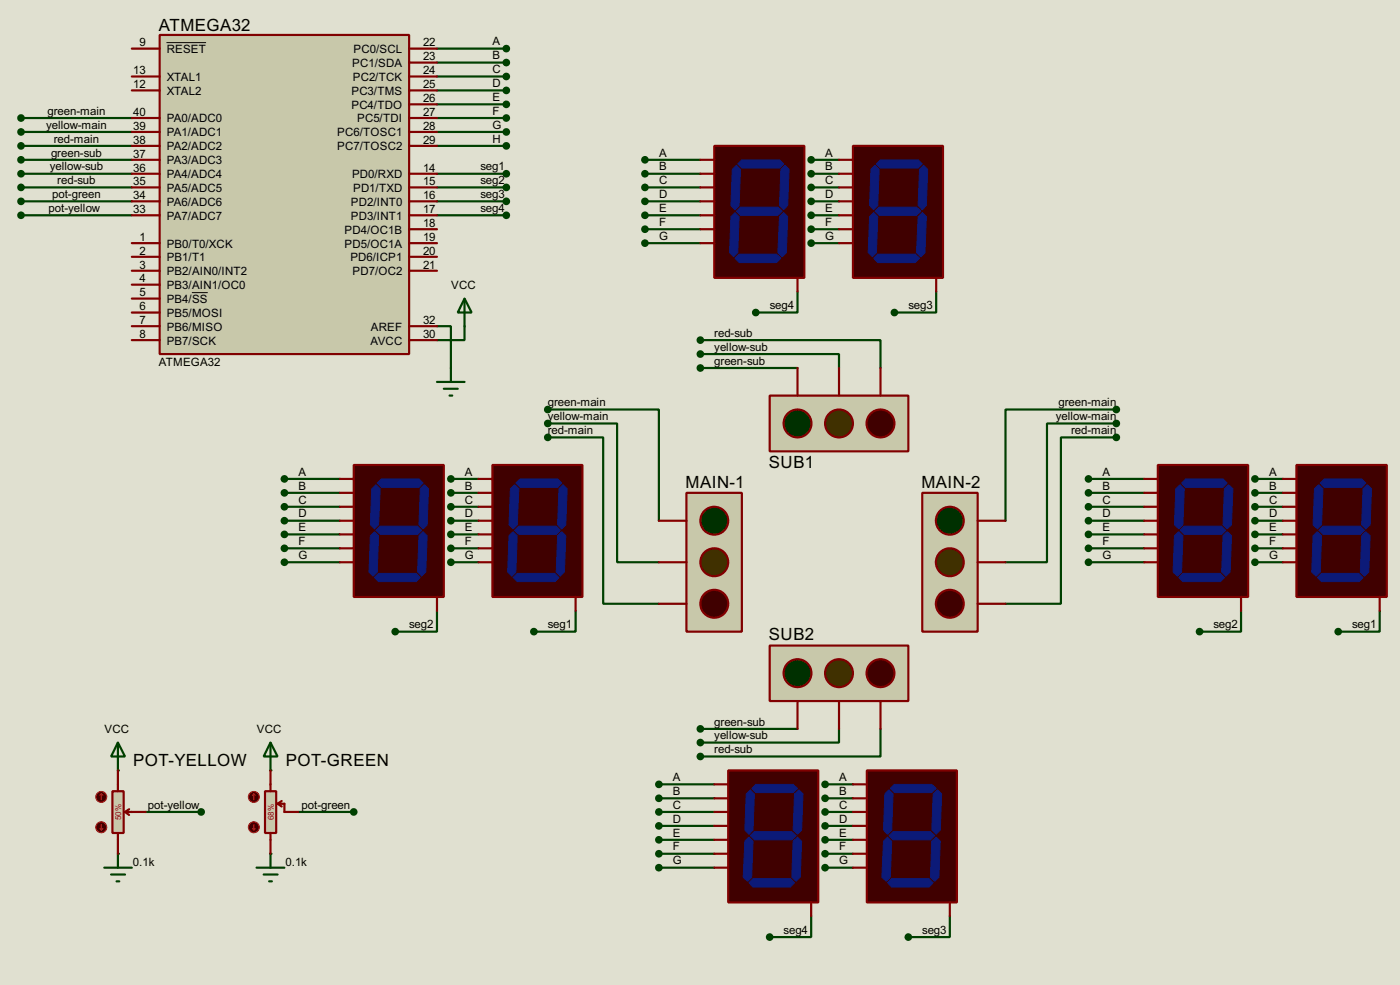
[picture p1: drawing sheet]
<svg xmlns="http://www.w3.org/2000/svg" width="256mm" height="180mm" viewBox="0 0 256 180" stroke-linecap="round" stroke-linejoin="round" font-family="sans-serif">
<path d="M0 0h256.5v180.3h-256.5z" fill="#e0e0d0"/>
<g fill="none" stroke="#004000" stroke-width=".4">
<path d="M80.1 19.1h12.7M80.1 16.6h12.7M80.1 14h12.7M80.1 11.5h12.7M80.1 8.9h12.7M3.9 26.7h20.3M3.9 24.2h20.3M3.9 21.6h20.3M3.9 29.3h20.3M3.9 31.8h20.3M3.9 34.3h20.3M80.1 26.7h12.7"/>
<path d="M80.1 24.2h12.7M80.1 21.6h12.7M80.1 36.9h12.7M80.1 39.4h12.7M118.2 29.3h10.1M118.2 31.8h10.1M118.2 34.3h10.1M118.2 36.9h10.1M118.2 39.4h10.1M148.6 29.3h5.1M148.6 31.8h5.1M148.6 34.3h5.1"/>
<path d="M148.6 36.9h5.1M148.6 39.4h5.1M85.1 59.7v2.6h-5M118.2 42h10.1M118.2 44.5h10.1M146.1 53.4v3.8h-7.6M148.6 42h5.1M148.6 44.5h5.1M171.5 53.4v3.8h-7.6M128.3 62.3h33v5.1M128.3 64.8h25.4v2.6M128.3 67.4h17.8"/>
<path d="M204.5 75h-20.3v20.3M52.1 87.7h10.2M52.1 90.2h10.2M52.1 92.8h10.2M52.1 95.3h10.2M52.1 97.8h10.2M82.6 87.7h5.1M82.6 90.2h5.1M82.6 92.8h5.1M82.6 95.3h5.1M82.6 97.8h5.1M199.4 87.7h10.2"/>
<path d="M199.4 90.2h10.2M199.4 92.8h10.2M199.4 95.3h10.2M199.4 97.8h10.2M229.9 87.7h5.1M229.9 90.2h5.1M229.9 92.8h5.1M229.9 95.3h5.1M229.9 97.8h5.1M52.1 100.4h10.2M52.1 102.9h10.2M80.1 111.8v3.8h-7.7"/>
<path d="M82.6 100.4h5.1M82.6 102.9h5.1M105.5 111.8v3.8h-7.7M199.4 100.4h10.2M199.4 102.9h10.2M227.4 111.8v3.8h-7.6M229.9 100.4h5.1M229.9 102.9h5.1M252.8 111.8v3.8h-7.6M128.3 133.4h17.8M153.7 133.4v2.5h-25.4M161.3 133.4v5.1h-33"/>
<path d="M120.7 143.6h10.2M120.7 146.1h10.2M120.7 148.6h10.2M120.7 151.2h10.2M120.7 153.7h10.2M120.7 156.3h10.2M120.7 158.8h10.2M151.2 143.6h5.1M151.2 146.1h5.1M151.2 148.6h5.1M151.2 151.2h5.1M151.2 153.7h5.1"/>
<path d="M151.2 156.3h5.1M151.2 158.8h5.1M148.6 167.7v3.8h-7.6M174 167.7v3.8h-7.6"/>
</g>
<g fill="#004000">
<circle cx="21.6" cy="156.3" r=".2"/>
<circle cx="21.6" cy="141" r=".2"/>
<circle cx="49.6" cy="156.3" r=".2"/>
<circle cx="49.6" cy="141" r=".2"/>
</g>
<path d="M3.9 36.9h20.3M3.9 39.4h20.3M80.1 31.8h12.7M80.1 34.3h12.7M80.1 59.7h2.5v7.7M100.4 75h20.3v20.3M100.4 77.5h12.7v25.4h7.6M204.5 77.5h-12.7v25.4h-7.6M100.4 80.1h10.1v30.4h10.2M204.5 80.1h-10.1v30.4h-10.2M26.7 148.6h10.2M54.7 148.6h10.1" fill="none" stroke="#004000" stroke-width=".4"/>
<path d="M29.3 6.4h45.7v58.4h-45.7z" fill="#c8c8aa" stroke="#800000" stroke-width=".4"/>
<g fill="none" stroke="#800000" stroke-width=".4">
<path d="M24.2 8.9h5.1M24.2 16.6h5.1M24.2 14h5.1M75 8.9h5.1M75 16.6h5.1M75 14h5.1M75 11.5h5.1M75 19.1h5.1M24.2 31.8h5.1M24.2 34.3h5.1M24.2 36.9h5.1M24.2 39.4h5.1"/>
<path d="M24.2 21.6h5.1M24.2 24.2h5.1M24.2 26.7h5.1M24.2 29.3h5.1M75 31.8h5.1M75 34.3h5.1M75 36.9h5.1M75 39.4h5.1M75 21.6h5.1M75 24.2h5.1M75 26.7h5.1M24.2 44.5h5.1"/>
<path d="M24.2 47h5.1M24.2 49.6h5.1M24.2 52.1h5.1M24.2 54.7h5.1M24.2 57.2h5.1M24.2 59.7h5.1M75 44.5h5.1M75 47h5.1M75 49.6h5.1M75 59.7h5.1M75 42h5.1M24.2 62.3h5.1"/>
<path d="M75 62.3h5.1"/>
</g>
<path d="M30.5 7.8h7.3M35.2 53.6h2.9" fill="none" stroke="#000" stroke-width=".18"/>
<path d="M169 90.2h10.1v25.4h-10.1z" fill="#c8c8aa" stroke="#800000" stroke-width=".4"/>
<circle cx="174" cy="110.5" r="2.55" fill="#400000" stroke="#800000" stroke-width=".4"/>
<circle cx="174" cy="95.3" r="2.55" fill="#003000" stroke="#800000" stroke-width=".4"/>
<circle cx="174" cy="102.9" r="2.55" fill="#403000" stroke="#800000" stroke-width=".4"/>
<path d="M179.1 95.3h5.1M179.1 110.5h5.1M179.1 102.9h5.1" fill="none" stroke="#800000" stroke-width=".4"/>
<path d="M141 72.4h25.4v10.2h-25.4z" fill="#c8c8aa" stroke="#800000" stroke-width=".4"/>
<circle cx="161.3" cy="77.5" r="2.55" fill="#400000" stroke="#800000" stroke-width=".4"/>
<circle cx="146.1" cy="77.5" r="2.55" fill="#003000" stroke="#800000" stroke-width=".4"/>
<circle cx="153.7" cy="77.5" r="2.55" fill="#403000" stroke="#800000" stroke-width=".4"/>
<path d="M146.1 67.4v5M153.7 67.4v5M161.3 67.4v5" fill="none" stroke="#800000" stroke-width=".4"/>
<path d="M141 118.2h25.4v10.1h-25.4z" fill="#c8c8aa" stroke="#800000" stroke-width=".4"/>
<circle cx="161.3" cy="123.2" r="2.55" fill="#400000" stroke="#800000" stroke-width=".4"/>
<circle cx="146.1" cy="123.2" r="2.55" fill="#003000" stroke="#800000" stroke-width=".4"/>
<circle cx="153.7" cy="123.2" r="2.55" fill="#403000" stroke="#800000" stroke-width=".4"/>
<path d="M146.1 128.3v5.1M153.7 128.3v5.1M161.3 128.3v5.1" fill="none" stroke="#800000" stroke-width=".4"/>
<path d="M125.8 90.2h10.1v25.4h-10.1z" fill="#c8c8aa" stroke="#800000" stroke-width=".4"/>
<circle cx="130.8" cy="110.5" r="2.55" fill="#400000" stroke="#800000" stroke-width=".4"/>
<circle cx="130.8" cy="95.3" r="2.55" fill="#003000" stroke="#800000" stroke-width=".4"/>
<circle cx="130.8" cy="102.9" r="2.55" fill="#403000" stroke="#800000" stroke-width=".4"/>
<path d="M120.7 95.3h5.1M120.7 110.5h5.1M120.7 102.9h5.1" fill="none" stroke="#800000" stroke-width=".4"/>
<g fill="#004000" stroke="#004000" stroke-width=".4">
<circle cx="128.3" cy="62.3" r=".5"/>
<circle cx="128.3" cy="64.8" r=".5"/>
<circle cx="128.3" cy="67.4" r=".5"/>
<circle cx="204.5" cy="75" r=".5"/>
<circle cx="128.3" cy="133.4" r=".5"/>
<circle cx="128.3" cy="138.5" r=".5"/>
<circle cx="128.3" cy="135.9" r=".5"/>
<circle cx="92.7" cy="26.7" r=".5"/>
<circle cx="92.7" cy="24.2" r=".5"/>
<circle cx="92.7" cy="21.6" r=".5"/>
<circle cx="92.7" cy="19.1" r=".5"/>
<circle cx="92.7" cy="16.6" r=".5"/>
<circle cx="92.7" cy="14" r=".5"/>
<circle cx="92.7" cy="11.5" r=".5"/>
<circle cx="92.7" cy="8.9" r=".5"/>
</g>
<path d="M85.1 54.7l1.3 2.5h-2.5zM85.1 54.7v5" fill="none" stroke="#004000" stroke-width=".4"/>
<path d="M64.8 85.1h16.5v24.2h-16.5z" fill="#400000" stroke="#800000" stroke-width=".4"/>
<g fill="#0c1a78" stroke="#0c1a78" stroke-width=".18">
<path d="M69.1 88.4l.8-.7h6.9l.7 .7-.7 .8h-6.9z" fill-rule="evenodd"/>
<path d="M77.8 88.7l.7 .8-.2 6.6-.8 .7-.7-.7 .2-6.6z" fill-rule="evenodd"/>
<path d="M68.9 97.1l.8-.8h6.8l.8 .8-.8 .7h-6.8z" fill-rule="evenodd"/>
<path d="M68.1 89.5l.8-.8 .8 .8-.3 6.6-.8 .7-.7-.7z" fill-rule="evenodd"/>
<path d="M76.8 98.1l.7-.8 .8 .8-.3 6.6-.7 .8-.8-.8z" fill-rule="evenodd"/>
<path d="M68.6 105.7l.8-.7h6.9l.7 .7-.7 .8h-6.9z" fill-rule="evenodd"/>
<path d="M67.9 98.1l.7-.8 .8 .8-.3 6.6-.7 .8-.8-.8z" fill-rule="evenodd"/>
</g>
<path d="M62.3 87.7h2.5M62.3 90.2h2.5M62.3 92.8h2.5M62.3 95.3h2.5M62.3 97.8h2.5M62.3 100.4h2.5M62.3 102.9h2.5M80.1 109.3v2.5" fill="none" stroke="#800000" stroke-width=".4"/>
<g fill="#004000" stroke="#004000" stroke-width=".4">
<circle cx="52.1" cy="87.7" r=".5"/>
<circle cx="52.1" cy="90.2" r=".5"/>
<circle cx="52.1" cy="92.8" r=".5"/>
<circle cx="52.1" cy="95.3" r=".5"/>
<circle cx="52.1" cy="97.8" r=".5"/>
<circle cx="52.1" cy="100.4" r=".5"/>
<circle cx="52.1" cy="102.9" r=".5"/>
<circle cx="72.4" cy="115.6" r=".5"/>
</g>
<path d="M90.2 85.1h16.5v24.2h-16.5z" fill="#400000" stroke="#800000" stroke-width=".4"/>
<g fill="#0c1a78" stroke="#0c1a78" stroke-width=".18">
<path d="M94.5 88.4l.8-.7h6.9l.7 .7-.7 .8h-6.9z" fill-rule="evenodd"/>
<path d="M102.4 89.5l.8-.8 .7 .8-.2 6.6-.8 .7-.7-.7z" fill-rule="evenodd"/>
<path d="M94.3 97.1l.8-.8h6.8l.8 .8-.8 .7h-6.8z" fill-rule="evenodd"/>
<path d="M93.5 89.5l.8-.8 .8 .8-.3 6.6-.8 .7-.7-.7z" fill-rule="evenodd"/>
<path d="M102.2 98.1l.7-.8 .8 .8-.3 6.6-.7 .8-.8-.8z" fill-rule="evenodd"/>
<path d="M94 105.7l.8-.7h6.9l.7 .7-.7 .8h-6.9z" fill-rule="evenodd"/>
<path d="M93.3 98.1l.7-.8 .8 .8-.3 6.6-.7 .8-.8-.8z" fill-rule="evenodd"/>
</g>
<path d="M87.7 87.7h2.5M87.7 90.2h2.5M87.7 92.8h2.5M87.7 95.3h2.5M87.7 97.8h2.5M87.7 100.4h2.5M87.7 102.9h2.5M105.5 109.3v2.5" fill="none" stroke="#800000" stroke-width=".4"/>
<g fill="#004000" stroke="#004000" stroke-width=".4">
<circle cx="82.6" cy="87.7" r=".5"/>
<circle cx="82.6" cy="90.2" r=".5"/>
<circle cx="82.6" cy="92.8" r=".5"/>
<circle cx="82.6" cy="95.3" r=".5"/>
<circle cx="82.6" cy="97.8" r=".5"/>
<circle cx="82.6" cy="100.4" r=".5"/>
<circle cx="82.6" cy="102.9" r=".5"/>
<circle cx="97.8" cy="115.6" r=".5"/>
</g>
<path d="M212.1 85.1h16.6v24.2h-16.6z" fill="#400000" stroke="#800000" stroke-width=".4"/>
<g fill="#0c1a78" stroke="#0c1a78" stroke-width=".18">
<path d="M216.5 88.4l.7-.7h6.9l.7 .7-.7 .8h-6.9z" fill-rule="evenodd"/>
<path d="M224.3 89.5l.8-.8 .8 .8-.3 6.6-.8 .7-.7-.7z" fill-rule="evenodd"/>
<path d="M216.2 97.1l.8-.8h6.8l.8 .8-.8 .7h-6.8z" fill-rule="evenodd"/>
<path d="M215.4 89.5l.8-.8 .8 .8-.3 6.6-.7 .7-.8-.7z" fill-rule="evenodd"/>
<path d="M224.1 98.1l.7-.8 .8 .8-.2 6.6-.8 .8-.8-.8z" fill-rule="evenodd"/>
<path d="M216 105.7l.7-.7h6.9l.7 .7-.7 .8h-6.9z" fill-rule="evenodd"/>
<path d="M215.2 98.1l.8-.8 .7 .8-.2 6.6-.8 .8-.8-.8z" fill-rule="evenodd"/>
</g>
<path d="M209.6 87.7h2.5M209.6 90.2h2.5M209.6 92.8h2.5M209.6 95.3h2.5M209.6 97.8h2.5M209.6 100.4h2.5M209.6 102.9h2.5M227.4 109.3v2.5" fill="none" stroke="#800000" stroke-width=".4"/>
<g fill="#004000" stroke="#004000" stroke-width=".4">
<circle cx="199.4" cy="87.7" r=".5"/>
<circle cx="199.4" cy="90.2" r=".5"/>
<circle cx="199.4" cy="92.8" r=".5"/>
<circle cx="199.4" cy="95.3" r=".5"/>
<circle cx="199.4" cy="97.8" r=".5"/>
<circle cx="199.4" cy="100.4" r=".5"/>
<circle cx="199.4" cy="102.9" r=".5"/>
<circle cx="219.7" cy="115.6" r=".5"/>
</g>
<path d="M237.5 85.1h16.6v24.2h-16.6z" fill="#400000" stroke="#800000" stroke-width=".4"/>
<g fill="#0c1a78" stroke="#0c1a78" stroke-width=".18">
<path d="M241.9 88.4l.7-.7h6.9l.7 .7-.7 .8h-6.9z" fill-rule="evenodd"/>
<path d="M249.7 89.5l.8-.8 .8 .8-.3 6.6-.8 .7-.7-.7z" fill-rule="evenodd"/>
<path d="M241.6 97.1l.8-.8h6.8l.8 .8-.8 .7h-6.8z" fill-rule="evenodd"/>
<path d="M240.8 89.5l.8-.8 .8 .8-.3 6.6-.7 .7-.8-.7z" fill-rule="evenodd"/>
<path d="M249.5 98.1l.7-.8 .8 .8-.2 6.6-.8 .8-.8-.8z" fill-rule="evenodd"/>
<path d="M241.4 105.7l.7-.7h6.9l.7 .7-.7 .8h-6.9z" fill-rule="evenodd"/>
<path d="M240.6 98.1l.8-.8 .7 .8-.2 6.6-.8 .8-.8-.8z" fill-rule="evenodd"/>
</g>
<path d="M235 87.7h2.5M235 90.2h2.5M235 92.8h2.5M235 95.3h2.5M235 97.8h2.5M235 100.4h2.5M235 102.9h2.5M252.8 109.3v2.5" fill="none" stroke="#800000" stroke-width=".4"/>
<g fill="#004000" stroke="#004000" stroke-width=".4">
<circle cx="229.9" cy="87.7" r=".5"/>
<circle cx="229.9" cy="90.2" r=".5"/>
<circle cx="229.9" cy="92.8" r=".5"/>
<circle cx="229.9" cy="95.3" r=".5"/>
<circle cx="229.9" cy="97.8" r=".5"/>
<circle cx="229.9" cy="100.4" r=".5"/>
<circle cx="229.9" cy="102.9" r=".5"/>
<circle cx="245.1" cy="115.6" r=".5"/>
</g>
<path d="M130.9 26.7h16.5v24.2h-16.5z" fill="#400000" stroke="#800000" stroke-width=".4"/>
<g fill="#0c1a78" stroke="#0c1a78" stroke-width=".18">
<path d="M135.2 30l.7-.7h6.9l.8 .7-.8 .8h-6.9z" fill-rule="evenodd"/>
<path d="M143.8 30.3l.8 .7-.3 6.6-.7 .8-.8-.8 .3-6.6z" fill-rule="evenodd"/>
<path d="M134.9 38.7l.8-.8h6.8l.8 .8-.8 .7h-6.8z" fill-rule="evenodd"/>
<path d="M134.2 31l.7-.7 .8 .7-.3 6.6-.7 .8-.8-.8z" fill-rule="evenodd"/>
<path d="M142.8 39.7l.8-.8 .7 .8-.2 6.6-.8 .7-.8-.7z" fill-rule="evenodd"/>
<path d="M135.4 46.5h6.9l.8 .8-.8 .8h-6.9l-.7-.8z" fill-rule="evenodd"/>
<path d="M133.9 39.7l.8-.8 .7 .8-.2 6.6-.8 .7-.7-.7z" fill-rule="evenodd"/>
</g>
<path d="M128.3 29.3h2.6M128.3 31.8h2.6M128.3 34.3h2.6M128.3 36.9h2.6M128.3 39.4h2.6M128.3 42h2.6M128.3 44.5h2.6M146.1 50.9v2.5" fill="none" stroke="#800000" stroke-width=".4"/>
<g fill="#004000" stroke="#004000" stroke-width=".4">
<circle cx="118.1" cy="29.3" r=".5"/>
<circle cx="118.1" cy="31.8" r=".5"/>
<circle cx="118.1" cy="34.3" r=".5"/>
<circle cx="118.1" cy="36.9" r=".5"/>
<circle cx="118.1" cy="39.4" r=".5"/>
<circle cx="118.1" cy="42" r=".5"/>
<circle cx="118.1" cy="44.5" r=".5"/>
<circle cx="138.4" cy="57.2" r=".5"/>
</g>
<path d="M156.3 26.7h16.5v24.2h-16.5z" fill="#400000" stroke="#800000" stroke-width=".4"/>
<g fill="#0c1a78" stroke="#0c1a78" stroke-width=".18">
<path d="M161.3 29.3h6.9l.8 .7-.8 .8h-6.9l-.7-.8z" fill-rule="evenodd"/>
<path d="M168.5 31l.7-.7 .8 .7-.3 6.6-.7 .8-.8-.8z" fill-rule="evenodd"/>
<path d="M160.3 38.7l.8-.8h6.8l.8 .8-.8 .7h-6.8z" fill-rule="evenodd"/>
<path d="M159.6 31l.7-.7 .8 .7-.3 6.6-.7 .8-.8-.8z" fill-rule="evenodd"/>
<path d="M168.2 39.7l.8-.8 .7 .8-.2 6.6-.8 .7-.8-.7z" fill-rule="evenodd"/>
<path d="M160.1 47.3l.7-.8h6.9l.8 .8-.8 .8h-6.9z" fill-rule="evenodd"/>
<path d="M159.3 39.7l.8-.8 .7 .8-.2 6.6-.8 .7-.7-.7z" fill-rule="evenodd"/>
</g>
<path d="M153.7 29.3h2.6M153.7 31.8h2.6M153.7 34.3h2.6M153.7 36.9h2.6M153.7 39.4h2.6M153.7 42h2.6M153.7 44.5h2.6M171.5 50.9v2.5" fill="none" stroke="#800000" stroke-width=".4"/>
<g fill="#004000" stroke="#004000" stroke-width=".4">
<circle cx="148.6" cy="29.3" r=".5"/>
<circle cx="148.6" cy="31.8" r=".5"/>
<circle cx="148.6" cy="34.3" r=".5"/>
<circle cx="148.6" cy="36.9" r=".5"/>
<circle cx="148.6" cy="39.4" r=".5"/>
<circle cx="148.6" cy="42" r=".5"/>
<circle cx="148.6" cy="44.5" r=".5"/>
<circle cx="163.8" cy="57.2" r=".5"/>
</g>
<path d="M133.4 141h16.5v24.2h-16.5z" fill="#400000" stroke="#800000" stroke-width=".4"/>
<g fill="#0c1a78" stroke="#0c1a78" stroke-width=".18">
<path d="M138.5 143.6h6.8l.8 .7-.8 .8h-6.8l-.8-.8z" fill-rule="evenodd"/>
<path d="M145.6 145.3l.8-.7 .7 .7-.2 6.6-.8 .8-.8-.8z" fill-rule="evenodd"/>
<path d="M137.5 153l.7-.8h6.9l.8 .8-.8 .7h-6.9z" fill-rule="evenodd"/>
<path d="M136.7 145.3l.8-.7 .7 .7-.2 6.6-.8 .8-.7-.8z" fill-rule="evenodd"/>
<path d="M145.3 154l.8-.8 .8 .8-.3 6.6-.7 .7-.8-.7z" fill-rule="evenodd"/>
<path d="M137.2 161.6l.8-.8h6.8l.8 .8-.8 .8h-6.8z" fill-rule="evenodd"/>
<path d="M136.5 154l.7-.8 .8 .8-.3 6.6-.7 .7-.8-.7z" fill-rule="evenodd"/>
</g>
<path d="M130.9 143.6h2.5M130.9 146.1h2.5M130.9 148.6h2.5M130.9 151.2h2.5M130.9 153.7h2.5M130.9 156.3h2.5M130.9 158.8h2.5M148.6 165.2v2.5" fill="none" stroke="#800000" stroke-width=".4"/>
<g fill="#004000" stroke="#004000" stroke-width=".4">
<circle cx="120.7" cy="143.6" r=".5"/>
<circle cx="120.7" cy="146.1" r=".5"/>
<circle cx="120.7" cy="148.6" r=".5"/>
<circle cx="120.7" cy="151.2" r=".5"/>
<circle cx="120.7" cy="153.7" r=".5"/>
<circle cx="120.7" cy="156.3" r=".5"/>
<circle cx="120.7" cy="158.8" r=".5"/>
<circle cx="141" cy="171.5" r=".5"/>
</g>
<path d="M158.8 141h16.5v24.2h-16.5z" fill="#400000" stroke="#800000" stroke-width=".4"/>
<g fill="#0c1a78" stroke="#0c1a78" stroke-width=".18">
<path d="M163.1 144.3l.8-.7h6.8l.8 .7-.8 .8h-6.8z" fill-rule="evenodd"/>
<path d="M171 145.3l.8-.7 .7 .7-.2 6.6-.8 .8-.8-.8z" fill-rule="evenodd"/>
<path d="M162.9 153l.7-.8h6.9l.8 .8-.8 .7h-6.9z" fill-rule="evenodd"/>
<path d="M162.1 145.3l.8-.7 .7 .7-.2 6.6-.8 .8-.7-.8z" fill-rule="evenodd"/>
<path d="M170.7 154l.8-.8 .8 .8-.3 6.6-.7 .7-.8-.7z" fill-rule="evenodd"/>
<path d="M162.6 161.6l.8-.8h6.8l.8 .8-.8 .8h-6.8z" fill-rule="evenodd"/>
<path d="M161.9 154l.7-.8 .8 .8-.3 6.6-.7 .7-.8-.7z" fill-rule="evenodd"/>
</g>
<path d="M156.3 143.6h2.5M156.3 146.1h2.5M156.3 148.6h2.5M156.3 151.2h2.5M156.3 153.7h2.5M156.3 156.3h2.5M156.3 158.8h2.5M174 165.2v2.5" fill="none" stroke="#800000" stroke-width=".4"/>
<g fill="#004000" stroke="#004000" stroke-width=".4">
<circle cx="151.1" cy="143.6" r=".5"/>
<circle cx="151.1" cy="146.1" r=".5"/>
<circle cx="151.1" cy="148.6" r=".5"/>
<circle cx="151.1" cy="151.2" r=".5"/>
<circle cx="151.1" cy="153.7" r=".5"/>
<circle cx="151.1" cy="156.3" r=".5"/>
<circle cx="151.1" cy="158.8" r=".5"/>
<circle cx="166.4" cy="171.5" r=".5"/>
<circle cx="92.7" cy="36.9" r=".5"/>
<circle cx="92.7" cy="39.4" r=".5"/>
<circle cx="3.8" cy="21.6" r=".5"/>
<circle cx="3.8" cy="24.2" r=".5"/>
<circle cx="3.8" cy="26.7" r=".5"/>
<circle cx="3.8" cy="29.3" r=".5"/>
<circle cx="3.8" cy="31.8" r=".5"/>
<circle cx="3.8" cy="34.3" r=".5"/>
</g>
<path d="M21.6 135.9l1.3 2.6h-2.5zM21.6 135.9v5.1M49.6 135.9l1.3 2.6h-2.6zM49.6 135.9v5.1M19.1 158.8h5.1M21.6 156.3v2.5M47 158.8h5.1M49.6 156.3v2.5M20.4 160.1h2.5M21.4 161.3h.5M48.3 160.1h2.6M49.3 161.3h.5" fill="none" stroke="#004000" stroke-width=".4"/>
<path d="M20.6 144.8h2.1v7.7h-2.1z" fill="#c8c8aa" stroke="#800000" stroke-width=".4"/>
<path d="M21.6 141v3.8M21.6 152.5v3.8M22.9 148.6l.8 .6M22.9 148.6h3.8M23.7 148.1l-.8 .5" fill="none" stroke="#800000" stroke-width=".4"/>
<circle cx="18.5" cy="145.9" r="1" fill="#400000" stroke="#f00" stroke-width=".2"/>
<path d="M18.6 145.3l-.3 .3M18.6 145.3l.3 .3M18.6 145.3v1.1" fill="none" stroke="#f00" stroke-width=".2"/>
<circle cx="18.5" cy="151.4" r="1" fill="#400000" stroke="#f00" stroke-width=".2"/>
<path d="M18.3 151.7l.3 .2M18.6 150.9v1M18.9 151.7l-.3 .2" fill="none" stroke="#f00" stroke-width=".2"/>
<path d="M48.6 144.8h2v7.7h-2z" fill="#c8c8aa" stroke="#800000" stroke-width=".4"/>
<path d="M49.6 141v3.8M49.6 152.5v3.8M50.9 147.1l.7 .5M50.9 147.1h1.2v1.5h2.6M51.6 146.6l-.7 .5" fill="none" stroke="#800000" stroke-width=".4"/>
<circle cx="46.5" cy="145.9" r="1" fill="#400000" stroke="#f00" stroke-width=".2"/>
<path d="M46.5 145.3l-.2 .3M46.5 145.3l.3 .3M46.5 145.3v1.1" fill="none" stroke="#f00" stroke-width=".2"/>
<circle cx="46.5" cy="151.4" r="1" fill="#400000" stroke="#f00" stroke-width=".2"/>
<path d="M46.3 151.7l.2 .2M46.5 150.9v1M46.8 151.7l-.3 .2" fill="none" stroke="#f00" stroke-width=".2"/>
<g fill="#004000" stroke="#004000" stroke-width=".4">
<circle cx="92.7" cy="31.8" r=".5"/>
<circle cx="92.7" cy="34.3" r=".5"/>
<circle cx="3.8" cy="36.9" r=".5"/>
<circle cx="3.8" cy="39.4" r=".5"/>
<circle cx="204.5" cy="77.5" r=".5"/>
<circle cx="204.5" cy="80.1" r=".5"/>
<circle cx="100.3" cy="75" r=".5"/>
<circle cx="100.3" cy="77.5" r=".5"/>
<circle cx="100.3" cy="80.1" r=".5"/>
<circle cx="36.8" cy="148.6" r=".5"/>
<circle cx="64.8" cy="148.6" r=".5"/>
</g>
<path d="M80.1 69.9h5M81.3 71.2h2.6M82.4 72.4h.5M82.6 67.4v2.5" fill="none" stroke="#004000" stroke-width=".4"/>
<g font-size="3.5">
<text x="29.1" y="5.6">ATMEGA32</text>
<text x="125.6" y="89.4">MAIN-1</text>
<text x="140.9" y="85.7">SUB1</text>
<text x="168.8" y="89.4">MAIN-2</text>
<text x="140.9" y="117.1">SUB2</text>
<text x="24.4" y="140.2">POT-YELLOW</text>
<text x="52.4" y="140.2">POT-GREEN</text>
</g>
<g font-size="2.4">
<text x="25.6" y="8.5">9</text>
<text x="30.5" y="9.7">RESET</text>
<text x="64.8" y="9.7">PC0/SCL</text>
<text x="77.5" y="8.5">22</text>
<text x="77.5" y="11.1">23</text>
<text x="90.2" y="10.9">B</text>
<text x="90.2" y="8.3">A</text>
<text x="24.4" y="16.2">12</text>
<text x="24.4" y="13.6">13</text>
<text x="30.5" y="17.3">XTAL2</text>
<text x="30.5" y="14.8">XTAL1</text>
<text x="64.4" y="17.3">PC3/TMS</text>
<text x="64.5" y="12.3">PC1/SDA</text>
<text x="64.6" y="14.8">PC2/TCK</text>
<text x="77.5" y="13.6">24</text>
<text x="77.5" y="16.2">25</text>
<text x="90.2" y="15.9">D</text>
<text x="90.2" y="13.4">C</text>
<text x="8.5" y="23.6">yellow-main</text>
<text x="8.7" y="21">green-main</text>
<text x="24.4" y="23.8">39</text>
<text x="24.4" y="21.2">40</text>
<text x="30.5" y="22.4">PA0/ADC0</text>
<text x="64.4" y="19.9">PC4/TDO</text>
<text x="65.4" y="22.4">PC5/TDI</text>
<text x="77.5" y="18.7">26</text>
<text x="77.5" y="21.2">27</text>
<text x="77.5" y="23.8">28</text>
<text x="90.2" y="23.6">G</text>
<text x="90.2" y="21">F</text>
<text x="90.2" y="18.5">E</text>
<text x="9.4" y="28.6">green-sub</text>
<text x="9.9" y="26.1">red-main</text>
<text x="24.4" y="28.9">37</text>
<text x="24.4" y="26.3">38</text>
<text x="30.5" y="27.5">PA2/ADC2</text>
<text x="30.5" y="25">PA1/ADC1</text>
<text x="61.8" y="25">PC6/TOSC1</text>
<text x="61.8" y="27.5">PC7/TOSC2</text>
<text x="77.5" y="26.3">29</text>
<text x="90.2" y="26.1">H</text>
<text x="120.7" y="28.6">A</text>
<text x="151.2" y="28.6">A</text>
<text x="9.1" y="31.2">yellow-sub</text>
<text x="10.5" y="33.7">red-sub</text>
<text x="24.4" y="33.9">35</text>
<text x="24.4" y="31.4">36</text>
<text x="30.5" y="35.1">PA5/ADC5</text>
<text x="30.5" y="32.6">PA4/ADC4</text>
<text x="30.5" y="30">PA3/ADC3</text>
<text x="64.5" y="32.6">PD0/RXD</text>
<text x="64.7" y="35.1">PD1/TXD</text>
<text x="77.5" y="31.4">14</text>
<text x="77.5" y="33.9">15</text>
<text x="88" y="31.2">seg1</text>
<text x="88" y="33.7">seg2</text>
<text x="120.7" y="31.2">B</text>
<text x="120.7" y="33.7">C</text>
<text x="151.2" y="31.2">B</text>
<text x="151.2" y="33.7">C</text>
<text x="8.9" y="38.8">pot-yellow</text>
<text x="9.6" y="36.3">pot-green</text>
<text x="24.4" y="39">33</text>
<text x="24.4" y="36.5">34</text>
<text x="30.5" y="40.2">PA7/ADC7</text>
<text x="30.5" y="37.7">PA6/ADC6</text>
<text x="64.3" y="37.7">PD2/INT0</text>
<text x="64.3" y="40.2">PD3/INT1</text>
<text x="77.5" y="36.5">16</text>
<text x="77.5" y="39">17</text>
<text x="77.5" y="41.6">18</text>
<text x="88" y="36.3">seg3</text>
<text x="88" y="38.8">seg4</text>
<text x="120.7" y="36.3">D</text>
<text x="120.7" y="38.8">E</text>
<text x="120.7" y="41.3">F</text>
<text x="151.2" y="36.3">D</text>
<text x="151.2" y="38.8">E</text>
<text x="151.2" y="41.3">F</text>
<text x="25.6" y="44.1">1</text>
<text x="25.6" y="46.6">2</text>
<text x="30.5" y="45.3">PB0/T0/XCK</text>
<text x="30.5" y="47.8">PB1/T1</text>
<text x="63.1" y="42.7">PD4/OC1B</text>
<text x="63.1" y="45.3">PD5/OC1A</text>
<text x="64.2" y="47.8">PD6/ICP1</text>
<text x="77.5" y="44.1">19</text>
<text x="77.5" y="46.6">20</text>
<text x="120.7" y="43.9">G</text>
<text x="151.2" y="43.9">G</text>
<text x="25.6" y="49.2">3</text>
<text x="25.6" y="51.7">4</text>
<text x="30.5" y="50.4">PB2/AIN0/INT2</text>
<text x="30.5" y="52.9">PB3/AIN1/OC0</text>
<text x="64.6" y="50.4">PD7/OC2</text>
<text x="77.5" y="49.2">21</text>
<text x="82.6" y="52.9">VCC</text>
<text x="25.6" y="54.3">5</text>
<text x="25.6" y="56.8">6</text>
<text x="25.6" y="59.3">7</text>
<text x="30.5" y="55.4">PB4/SS</text>
<text x="30.5" y="58">PB5/MOSI</text>
<text x="77.5" y="59.3">32</text>
<text x="141" y="56.6">seg4</text>
<text x="166.4" y="56.6">seg3</text>
<text x="25.6" y="61.9">8</text>
<text x="30.5" y="60.5">PB6/MISO</text>
<text x="30.5" y="63.1">PB7/SCK</text>
<text x="67.9" y="63.1">AVCC</text>
<text x="67.9" y="60.5">AREF</text>
<text x="77.5" y="61.9">30</text>
<text x="130.9" y="61.7">red-sub</text>
<text x="130.9" y="64.2">yellow-sub</text>
<text x="29.1" y="67">ATMEGA32</text>
<text x="130.9" y="66.7">green-sub</text>
<text x="100.4" y="74.4">green-main</text>
<text x="100.4" y="76.9">yellow-main</text>
<text x="193.4" y="76.9">yellow-main</text>
<text x="193.9" y="74.4">green-main</text>
<text x="100.4" y="79.5">red-main</text>
<text x="196.2" y="79.5">red-main</text>
<text x="54.7" y="87.1">A</text>
<text x="54.7" y="89.6">B</text>
<text x="85.1" y="87.1">A</text>
<text x="85.1" y="89.6">B</text>
<text x="202" y="87.1">A</text>
<text x="202" y="89.6">B</text>
<text x="232.5" y="87.1">A</text>
<text x="232.5" y="89.6">B</text>
<text x="54.7" y="92.2">C</text>
<text x="54.7" y="94.7">D</text>
<text x="85.1" y="92.2">C</text>
<text x="85.1" y="94.7">D</text>
<text x="202" y="92.2">C</text>
<text x="202" y="94.7">D</text>
<text x="232.5" y="92.2">C</text>
<text x="232.5" y="94.7">D</text>
<text x="54.7" y="97.2">E</text>
<text x="54.7" y="99.8">F</text>
<text x="85.1" y="97.2">E</text>
<text x="85.1" y="99.8">F</text>
<text x="202" y="97.2">E</text>
<text x="202" y="99.8">F</text>
<text x="232.5" y="97.2">E</text>
<text x="232.5" y="99.8">F</text>
<text x="54.7" y="102.3">G</text>
<text x="85.1" y="102.3">G</text>
<text x="202" y="102.3">G</text>
<text x="232.5" y="102.3">G</text>
<text x="75" y="115">seg2</text>
<text x="100.4" y="115">seg1</text>
<text x="222.3" y="115">seg2</text>
<text x="247.7" y="115">seg1</text>
<text x="19.1" y="134.2">VCC</text>
<text x="47" y="134.2">VCC</text>
<text x="130.9" y="132.8">green-sub</text>
<text x="130.9" y="137.9">red-sub</text>
<text x="130.9" y="135.3">yellow-sub</text>
<text x="123.2" y="143">A</text>
<text x="153.7" y="143">A</text>
<text x="27.1" y="148">pot-yellow</text>
<text x="55.3" y="148">pot-green</text>
<text x="123.2" y="145.5">B</text>
<text x="123.2" y="148">C</text>
<text x="153.7" y="145.5">B</text>
<text x="153.7" y="148">C</text>
<text x="123.2" y="150.6">D</text>
<text x="123.2" y="153.1">E</text>
<text x="123.2" y="155.7">F</text>
<text x="153.7" y="150.6">D</text>
<text x="153.7" y="153.1">E</text>
<text x="153.7" y="155.7">F</text>
<text x="24.4" y="158.5">0.1k</text>
<text x="52.3" y="158.5">0.1k</text>
<text x="123.2" y="158.2">G</text>
<text x="153.7" y="158.2">G</text>
<text x="143.6" y="170.9">seg4</text>
<text x="169" y="170.9">seg3</text>
</g>
<g font-size="1.7" fill="#c00000">
<text x="22.2" y="150.1" transform="rotate(-90 22.2 150.1)">50%</text>
<text x="50.1" y="150.1" transform="rotate(-90 50.1 150.1)">68%</text>
</g>
</svg>
